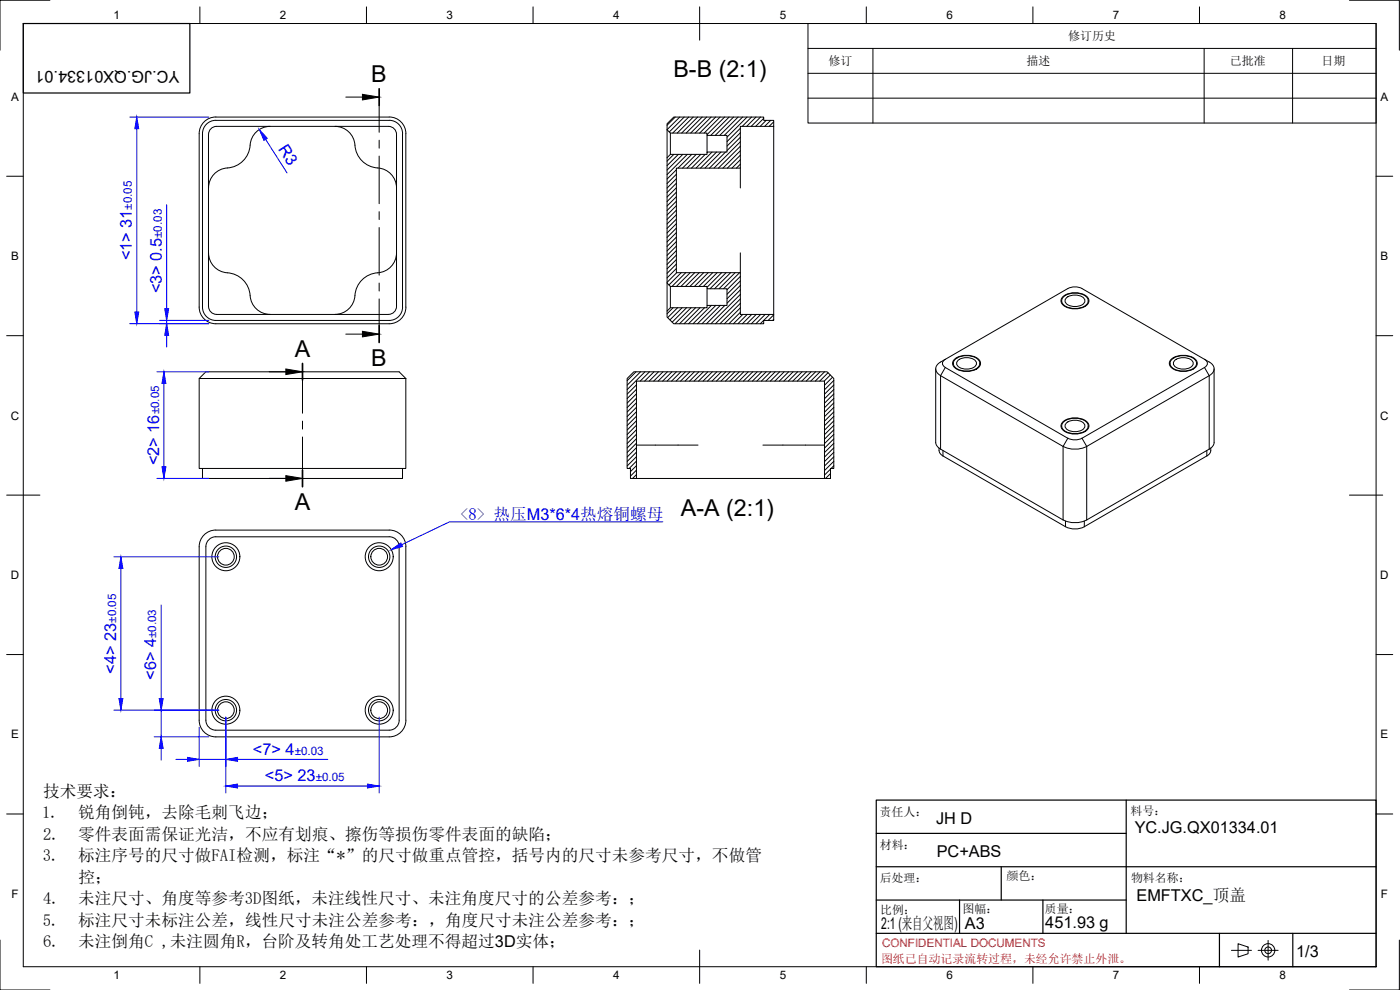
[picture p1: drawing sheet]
<svg xmlns="http://www.w3.org/2000/svg" width="420mm" height="297mm" viewBox="0 0 420 297" stroke-linecap="round" stroke-linejoin="round" font-family="sans-serif">
<!-- layer: Visible -->
<g fill="none" stroke="#000" stroke-width=".3">
<path d="M61.9 37.3a3.9 3.9 0 0 1 2.9-1.2h52a4 4 0 0 1 4 4v52a4 4 0 0 1-4 4h-52a4 4 0 0 1-4-4v-52a4 4 0 0 1 1.1-2.8zM81.1 37.9a6 6 0 0 0-6 5.7M100.5 37.9a6 6 0 0 1 6 5.7M200.2 38.9v8.4M201.2 39.9v6.4M202.2 35.1h27v1h3v1.8h-10v12.5h-19.2v31.4h19.2v12.5h10v1.8h-3v1h-27l-2-2v-1.8l1-1h11v-.7h6v-5h-6v-.7h-11l-1-1v-37.6l1-1h11v-.7h6v-5h-6v-.7h-11l-1-1v-1.8zM232.2 37.9v56.4M62.6 40.3v51.6a2.4 2.4 0 0 0 2.4 2.4h51.6a2.44 2.44 0 0 0 2.4-2.4v-51.6M75.1 43.6a7.5 7.5 0 0 1-7.8 6.9 6 6 0 0 0-4.7 5.9M106.5 43.6a7.5 7.5 0 0 0 7.8 6.9 6 6 0 0 1 4.7 5.9M119 40.3a2.4 2.4 0 0 0-2.4-2.4h-51.6a2.4 2.4 0 0 0-2.4 2.4M121.8 40.1v52"/>
<path d="M121.8 40.1a5 5 0 0 0-5-5h-52a5 5 0 0 0-5 5v52a5 5 0 0 0 5 5h52a5 5 0 0 0 5-5M212.2 40.6v5M222.2 50.4v6M62.6 75.9a6.2 6.2 0 0 0 6.6 6.1 7.3 7.3 0 0 1 5.9 6.7M119 75.9a6.2 6.2 0 0 1-6.6 6.1 7.6 7.6 0 0 0-6 7.6 6 6 0 0 1-5.9 4.7M222.2 75.9v5.9M75.1 88.7a6 6 0 0 0 6 5.6M200.2 84.9v8.4M201.2 85.9v6.4M212.2 86.6v5M318.6 90.3v.1M319 89a5.9 5.9 0 0 1 7.6 .5 2.04 2.04 0 0 1-1.7 2.8 5.9 5.9 0 0 1-6.3-1.3 1.58 1.58 0 0 1 .4-2z"/>
<path d="M319.2 89a5.5 5.5 0 0 1 7.2 .5 1.95 1.95 0 0 1-1.6 2.7 5.5 5.5 0 0 1-6-1.2 1.52 1.52 0 0 1 .4-2zM320 89.4a4.1 4.1 0 0 1 5.5 .4 1.8 1.8 0 0 1-1.9 2.1 3.2 3.2 0 0 1-4-1.6zM320.5 86.6l-36.8 21.2M320.5 86.6l1.1-.4 1.3-.1 1.8 .5 36.8 21.2M326.6 90.3v.1M59.8 113.6l2-2h58l2 2M59.8 113.6h62v27h-62zM188.2 113.6l2-2h58l2 2v27h-1v3h-1.8v-29.3h-56.4v29.3h-1.8v-3h-1zM280.8 110.7v22l.6 1.3 .9 .8 36.7 21.2M283.7 107.8a3.9 3.9 0 0 0-2.9 2.9 2.49 2.49 0 0 0 1.5 2l36.7 21.2M283.7 110.3l36.8 21.2M283.7 107.8a1.29 1.29 0 0 0-.9 1.2 1.29 1.29 0 0 0 .9 1.2"/>
<path d="M286.1 109v.2M286.5 107.8a5.9 5.9 0 0 1 7.6 .4 2.04 2.04 0 0 1-1.7 2.9 5.9 5.9 0 0 1-6.3-1.3 1.58 1.58 0 0 1 .4-2zM286.7 107.8a5.5 5.5 0 0 1 7.2 .5 1.95 1.95 0 0 1-1.6 2.7 5.5 5.5 0 0 1-6-1.2 1.52 1.52 0 0 1 .4-2zM287.5 108.2a4.1 4.1 0 0 1 5.5 .4 1.8 1.8 0 0 1-2 2.1 3.2 3.2 0 0 1-3.9-1.7zM294.1 109v.2M351.1 109v.2M351.6 107.8a5.9 5.9 0 0 1 7.5 .4 2.04 2.04 0 0 1-1.7 2.9 5.9 5.9 0 0 1-6.3-1.3 1.58 1.58 0 0 1 .5-2zM351.7 107.8a5.5 5.5 0 0 1 7.2 .5 1.95 1.95 0 0 1-1.6 2.7 5.5 5.5 0 0 1-6-1.2 1.52 1.52 0 0 1 .4-2zM352.5 108.2a4.1 4.1 0 0 1 5.5 .4 1.8 1.8 0 0 1-1.9 2.1 3.2 3.2 0 0 1-4-1.7zM359.1 109v.2M361.5 107.8a3.9 3.9 0 0 1 2.9 2.9 2.53 2.53 0 0 1-1.5 2l-36.7 21.2a7.8 7.8 0 0 1-7.1 0M361.5 110.3l-36.8 21.2"/>
<path d="M361.5 107.8a1.29 1.29 0 0 1 .9 1.2 1.29 1.29 0 0 1-.9 1.2M364.4 110.7v22M191 133.5h18.5M229 133.5h18.4M281.8 134.5l.2 1.4 1 .9 36.8 21.2a6.2 6.2 0 0 0 5.6 0l36.8-21.2M318.6 127.8v.2M319 126.5a5.9 5.9 0 0 1 7.6 .5 2.04 2.04 0 0 1-1.7 2.8 5.9 5.9 0 0 1-6.3-1.2 1.58 1.58 0 0 1 .4-2.1zM319.2 126.6a5.5 5.5 0 0 1 7.2 .4 1.95 1.95 0 0 1-1.6 2.7 5.5 5.5 0 0 1-6-1.1 1.52 1.52 0 0 1 .4-2zM320 126.9a4.1 4.1 0 0 1 5.5 .5 1.8 1.8 0 0 1-1.9 2 3.2 3.2 0 0 1-4-1.6zM320.5 131.5l1.1 .4 1.3 .1 1.8-.5M326.6 127.8v.2M363.4 134.5l-.2 1.4-1 .9"/>
<path d="M364.4 132.7l-.6 1.3-.9 .8-36.7 21.2a7.8 7.8 0 0 1-7.1 0M60.8 140.6v3h60v-3M191 143.6h56.4M64.8 161.1h52M64.8 161a2.99 2.99 0 0 0-3 3v52.1a2.99 2.99 0 0 0 3 3h52a2.99 2.99 0 0 0 3-3M116.8 161a2.99 2.99 0 0 1 3 3M119.8 164v52.1M121.8 164v52.1M121.8 164a5 5 0 0 0-5-4.9l-52-.1a5 5 0 0 0-5 5v52.1a5 5 0 0 0 5 5h52a5 5 0 0 0 5-5"/>
<circle cx="67.8" cy="167" r="4.2"/>
<circle cx="67.8" cy="167" r="2.51"/>
<circle cx="67.8" cy="167" r="3.2"/>
<circle cx="113.8" cy="167" r="4.2"/>
<circle cx="113.8" cy="167" r="2.51"/>
<circle cx="113.8" cy="167" r="3.2"/>
<circle cx="67.8" cy="213.1" r="4.2"/>
<circle cx="67.8" cy="213.1" r="2.51"/>
<circle cx="67.8" cy="213.1" r="3.2"/>
<circle cx="113.8" cy="213.1" r="4.2"/>
<circle cx="113.8" cy="213.1" r="2.51"/>
<circle cx="113.8" cy="213.1" r="3.2"/>
</g>
<!-- layer: Visible Narrow -->
<path d="M283.7 110.3l-1.4 2.4v22.1M361.5 110.3l1.4 2.4v22.1M283 135.2v1.6M320.5 131.5l-1.5 2.4v22.1M324.7 131.5l1.4 2.4v22.1M362.2 135.2v1.6M319.8 156.3v1.7M325.4 156.3v1.7" fill="none" stroke="#000" stroke-width=".3"/>
<!-- layer: BORDER -->
<g fill="none" stroke="#000" stroke-width=".3">
<path d="M7 7.1h406v283h-406zM15 .1h-15v15M60 2.1v5M110 2.1v5M160 2.1v5M210 2.1v10M260 2.1v5M310 2.1v5M360 2.1v5M405 .1h15v15M2 52.9h5M413 52.9h5"/>
<path d="M2 100.7h5M413 100.7h5M2 148.6h10M405 148.6h10M2 196.4h5M413 196.4h5M2 244.2h5M413 244.2h5M0 282.1v14.9h15M60 290.1v4.9M110 290.1v4.9M160 290.1v4.9"/>
<path d="M210 285.1v9.9M260 290.1v4.9M310 290.1v4.9M360 290.1v4.9M420 282.1v14.9h-15"/>
</g>
<!-- layer: Revision Tables -->
<path d="M242.5 7.1h170.5v29.8h-170.5zM242.5 14.5h170.5M262 14.5v22.4M361.4 14.5v22.4M387.9 14.5v22.4M242.5 22h170.5M242.5 29.4h170.5" fill="none" stroke="#000" stroke-width=".3"/>
<!-- layer: TITLEBLOCK -->
<path d="M7 7.1h50v20.8h-50zM263 240.1h150v50h-150zM263 250h75M338 240.1v39.9M263 260.1h150M263 270.1h75M288 270.1v9.9M300.5 260.1v10M313 270.1v9.9M263 280h150M366 280v10.1M388 280v10.1" fill="none" stroke="#000" stroke-width=".36"/>
<g fill="none" stroke="#000" stroke-width=".3">
<path d="M369.6 285.1h6M371.6 283.2l3 .9v2.1l-3 1zM377.6 285.1h6M380.6 282.2v5.9"/>
<circle cx="380.6" cy="285.1" r="2"/>
<circle cx="380.6" cy="285.1" r="1.01"/>
</g>
<!-- layer: Hatching -->
<g fill="none" stroke="#000" stroke-width=".3">
<path d="M202.6 35.1l-2.4 2.5M204 35.1l-3.8 3.8M205.3 35.1l-4.4 4.5M206.7 35.1l-4.8 4.8M208 35.1l-4.8 4.8M209.4 35.1l-4.8 4.8M210.7 35.1l-4.8 4.8M212.1 35.1l-4.8 4.8M213.4 35.1l-4.8 4.8M214.8 35.1l-4.8 4.8M216.1 35.1l-4.8 4.8M217.5 35.1l-5.3 5.3"/>
<path d="M218.8 35.1l-5.5 5.5M220.2 35.1l-5.5 5.5M221.5 35.1l-5.5 5.5M222.2 38.5l-4 4M222.2 39.8l-4 4M222.9 35.1l-5.5 5.5M224.2 35.1l-6 6M225.6 35.1l-2.8 2.8M226.9 35.1l-2.8 2.8M228.2 35.1l-2.8 2.8M229.2 35.5l-2.4 2.4M229.9 36.1l-1.8 1.8"/>
<path d="M231.3 36.1l-1.8 1.8M232.2 36.6l-1.4 1.3M232.2 37.9h.1M202.2 46.3l-2 2.1M203 50.9l-2.8 2.8M203 52.3l-2.8 2.8M203 53.6l-2.8 2.8M203 55l-2.8 2.8M203 56.3l-2.8 2.8M203 57.7l-2.8 2.8M203 59l-2.8 2.8M203.6 46.3l-3.4 3.4"/>
<path d="M204.9 46.3l-4.7 4.7M206.3 46.3l-6.1 6.1M207.6 46.3l-4.1 4.1M209 46.3l-4.2 4.1M210.3 46.3l-4.1 4.1M211.6 46.3l-4.1 4.1M212.3 45.6l-.1 .2M213.7 45.6l-4.8 4.8M215.1 45.6l-4.9 4.8M216.4 45.6l-4.8 4.8M217.7 45.6l-4.8 4.8M222.2 41.2l-4 4"/>
<path d="M222.2 42.5l-7.9 7.9M222.2 43.9l-6.6 6.5M222.2 45.2l-5.2 5.2M222.2 46.6l-3.9 3.8M222.2 47.9l-2.6 2.5M222.2 49.2l-1.2 1.2M203 60.4l-2.8 2.8M203 61.7l-2.8 2.8M203 63.1l-2.8 2.8M203 64.4l-2.8 2.8M203 65.8l-2.8 2.7M203 67.1l-2.8 2.8"/>
<path d="M203 68.4l-2.8 2.9M203 69.8l-2.8 2.8M203 71.1l-2.8 2.8M203 72.5l-2.8 2.8M203 73.8l-2.8 2.8M203 75.2l-2.8 2.8M203 76.5l-2.8 2.8M203 77.9l-2.8 2.8M203 79.2l-2.8 2.8M202 92.3l-1.8 1.9M203 80.6l-2.8 2.8M203.1 81.8l-2.9 2.9"/>
<path d="M203.4 92.3l-3 3M204.5 81.8l-3.7 3.7M204.7 92.3l-3.6 3.7M205.8 81.8l-4.1 4.1M206.1 92.3l-4.4 4.4M207.2 81.8l-4.2 4.1M207.4 92.3l-4.8 4.8M208.5 81.8l-4.1 4.1M208.8 92.3l-4.8 4.8M209.9 81.8l-4.2 4.1M210.1 92.3l-4.8 4.8M211.2 81.8l-4.1 4.1"/>
<path d="M211.5 92.3l-4.8 4.8M212.6 81.8l-4.2 4.1M213.5 91.6l-5.5 5.5M213.9 81.8l-4.1 4.1M214.8 91.6l-5.5 5.5M215.2 81.8l-4.1 4.1M216.2 91.6l-5.5 5.5M216.6 81.8l-4.4 4.4M217.6 91.6l-5.6 5.5M217.9 81.8l-4.8 4.8M219.3 81.8l-4.8 4.8M220.6 81.8l-4.8 4.8"/>
<path d="M222 81.8l-4.9 4.8M222.2 82.9l-4 4M222.2 84.3l-4 4M222.2 85.6l-4 4M222.2 87l-4 4M222.2 88.3l-8.8 8.8M222.2 89.7l-7.5 7.4M222.2 91l-6.1 6.1M222.2 93.7l-3.4 3.4M222.2 92.4l-4.8 4.7M222.9 94.3l-2.8 2.8M224.3 94.3l-2.8 2.8"/>
<path d="M225.6 94.3l-2.8 2.8M227 94.3l-2.8 2.8M228.3 94.3l-2.8 2.8M229.7 94.3l-2.8 2.8M231 94.3l-2.8 2.8M232.2 94.5l-1.7 1.6M232.2 95.8l-.3 .3M190.9 111.6l-2.7 2.6M191 115.5l-2.8 2.7M191 116.8l-2.8 2.8M191 118.1l-2.8 2.8M191 119.5l-2.8 2.8"/>
<path d="M192.2 111.6l-4 4M193.6 111.6l-5.4 5.3M194.9 111.6l-2.8 2.7M196.3 111.6l-2.8 2.7M197.6 111.6l-2.8 2.7M199 111.6l-2.8 2.7M200.3 111.6l-2.8 2.7M201.7 111.6l-2.8 2.7M203 111.6l-2.8 2.7M204.3 111.6l-2.8 2.7M205.7 111.6l-2.8 2.7M207.1 111.6l-2.9 2.7"/>
<path d="M208.4 111.6l-2.8 2.7M209.7 111.6l-2.8 2.7M211.1 111.6l-2.8 2.7M212.4 111.6l-2.8 2.7M213.8 111.6l-2.8 2.7M215.1 111.6l-2.8 2.7M216.5 111.6l-2.8 2.7M217.8 111.6l-2.8 2.7M219.2 111.6l-2.8 2.7M220.5 111.6l-2.8 2.7M221.9 111.6l-2.8 2.7M223.2 111.6l-2.8 2.7"/>
<path d="M224.6 111.6l-2.8 2.7M225.9 111.6l-2.8 2.7M227.2 111.6l-2.7 2.7M228.6 111.6l-2.8 2.7M230 111.6l-2.9 2.7M231.3 111.6l-2.8 2.7M232.6 111.6l-2.8 2.7M234 111.6l-2.8 2.7M235.3 111.6l-2.8 2.7M236.7 111.6l-2.8 2.7M238 111.6l-2.8 2.7M239.4 111.6l-2.8 2.7"/>
<path d="M240.7 111.6l-2.8 2.7M242.1 111.6l-2.8 2.7M243.4 111.6l-2.8 2.7M244.8 111.6l-2.8 2.7M246.1 111.6l-2.8 2.7M247.5 111.6l-2.8 2.7M248.5 111.8l-2.5 2.5M249.2 112.5l-1.8 1.8M249.9 113.2l-2.5 2.4M250.2 114.2l-2.8 2.8M250.2 115.5l-2.8 2.8M250.2 116.9l-2.8 2.8"/>
<path d="M250.2 118.2l-2.8 2.8M250.2 119.6l-2.8 2.8M191 120.8l-2.8 2.8M191 122.2l-2.8 2.8M191 123.5l-2.8 2.8M191 124.9l-2.8 2.8M191 126.2l-2.8 2.8M191 127.6l-2.8 2.8M191 128.9l-2.8 2.8M191 130.3l-2.8 2.8M191 131.6l-2.8 2.8M191 133l-2.8 2.7"/>
<path d="M191 134.3l-2.8 2.8M191 135.6l-2.8 2.8M191 137l-2.8 2.8M191 138.3l-2.2 2.3M191 139.7l-1.8 1.8M250.2 120.9l-2.8 2.8M250.2 122.2l-2.8 2.8M250.2 123.6l-2.8 2.8M250.2 124.9l-2.8 2.8M250.2 126.3l-2.8 2.8M250.2 127.6l-2.8 2.8M250.2 129l-2.8 2.8"/>
<path d="M250.2 130.3l-2.8 2.8M250.2 131.7l-2.8 2.8M250.2 133l-2.8 2.8M250.2 134.4l-2.8 2.8M250.2 135.7l-2.8 2.8M250.2 137.1l-2.8 2.8M250.2 138.4l-2.8 2.8M250.2 139.7l-.8 .9M191 141l-1.8 1.8M191 142.4l-1.1 1.1M249.2 140.8l-1.8 1.8M249.2 142.1l-1.4 1.4"/>
<path d="M249.2 143.5h-.1"/>
</g>
<!-- layer: Section Lines -->
<path d="M113.8 26.6v5M113.8 97.7v5.1M90.8 109.1v5M90.8 141v5" fill="none" stroke="#000" stroke-width=".51"/>
<g fill="none" stroke="#000" stroke-width=".3">
<path d="M103.8 29.1h5M113.8 31.6v8.1M113.8 42.1v2.4M113.8 46.8v14.3M113.8 63.5v2.4M113.8 68.3v14.3M113.8 84.9v2.4M113.8 89.7v8M80.8 111.6h5M90.8 114.1v9.9M103.8 100.3h5M90.8 126.4v2.3"/>
<path d="M90.8 131.1v9.9M80.8 143.5h5"/>
</g>
<path d="M108.8 28.3l5 .8-5 .9zM108.8 99.4l5 .9-5 .8zM85.8 110.7l5 .9-5 .8zM85.8 142.7l5 .8-5 .9z" fill="#000" stroke="#000" stroke-width=".3"/>
<!-- layer: FD_Dimensions -->
<g fill="none" stroke="#00f" stroke-width=".3">
<path d="M38.9 35.1h23.8M41 38.6v55M79.7 41.8l6.4 10.1M50 61.5v31.1M38.9 97.1h23.8M47.9 96.1h14.8M50 96.1v1M47.1 111.6h15.6M49.2 115v25M50 100.6v3.5M47.1 143.5h15.6M34.2 167.1h31.5"/>
<path d="M36.3 170.6v39M48.4 181.5v28.1M34.2 213.1h31.5M48.4 213.1v8M59.8 218.2v11.7M67.8 215.2v22.7M113.8 215.2v22.7M46.3 221.1h16.4M48.4 224.6v3.5M52.8 227.8h3.5M59.8 227.8h8M71.3 227.8h27.1"/>
<path d="M71.3 235.8h39"/>
</g>
<g fill="#00f" stroke="#00f" stroke-width=".3">
<path d="M48.6 140h1.2l-.6 3.5z"/>
<path d="M49.2 111.6l.6 3.4h-1.2z"/>
<path d="M50 97.1l.6 3.5h-1.2z"/>
<path d="M49.4 92.6h1.2l-.6 3.5z"/>
<path d="M56.3 227.3l3.5 .5-3.5 .6z"/>
<path d="M67.8 227.8l3.5-.5v1.1z"/>
<path d="M77.8 38.9l2.4 2.6-1 .6z"/>
<path d="M67.8 235.8l3.5-.5v1.1z"/>
<path d="M110.3 235.3l3.5 .5-3.5 .6z"/>
<path d="M36.3 167.1l.6 3.5h-1.2z"/>
<path d="M35.7 209.6h1.2l-.6 3.5z"/>
<path d="M48.4 221.1l.6 3.5h-1.2z"/>
<path d="M47.8 209.6h1.2l-.6 3.5z"/>
<path d="M41 35.1l.6 3.5h-1.1z"/>
<path d="M40.5 93.6h1.1l-.6 3.5z"/>
</g>
<!-- layer: Leaders -->
<path d="M117.4 164.9l2.9-2 .5 1.1z" fill="#00f" stroke="#00f" stroke-width=".3"/>
<path d="M198.9 156.6h-64l-14.3 6.8" fill="none" stroke="#00f" stroke-width=".3"/>
<g font-size="7">
<text x="202.1" y="23">B-B (2:1)</text>
<text x="111.4" y="24.6">B</text>
<text x="88.5" y="107">A</text>
<text x="111.4" y="109.7">B</text>
<text x="88.5" y="153">A</text>
<text x="204.3" y="154.8">A-A (2:1)</text>
</g>
<text font-size="5" fill="#00f" x="138.1" y="155.9">&lt;8&gt; 热压M3*6*4热熔铜螺母</text>
<g font-size="5">
<text x="13" y="239">技术要求：</text>
<text x="12.6" y="245.5">1.</text>
<text x="23.5" y="245.5">锐角倒钝，去除毛刺飞边；</text>
<text x="12.9" y="251.9">2.</text>
<text x="23.5" y="251.9">零件表面需保证光洁，不应有划痕、擦伤等损伤零件表面的缺陷；</text>
<text x="12.9" y="258.4">3.</text>
<text x="23.5" y="258.4">标注序号的尺寸做FAI检测，标注“*”的尺寸做重点管控，括号内的尺寸未参考尺寸，不做管</text>
<text x="23.5" y="264.8">控；</text>
<text x="13" y="271.3">4.</text>
<text x="23.4" y="271.3">未注尺寸、角度等参考3D图纸，未注线性尺寸、未注角度尺寸的公差参考：；</text>
<text x="12.9" y="277.7">5.</text>
<text x="23.5" y="277.7">标注尺寸未标注公差，线性尺寸未注公差参考：，角度尺寸未注公差参考：；</text>
<text x="13" y="284.2">6.</text>
<text x="23.4" y="284.2">未注倒角C ,未注圆角R，台阶及转角处工艺处理不得超过3D实体；</text>
</g>
<g font-size="4.9">
<text x="53.8" y="21.4" transform="rotate(-180 53.8 21.4)">YC.JG.QX01334.01</text>
<text x="280.9" y="247.1">JH D</text>
<text x="340.5" y="249.9">YC.JG.QX01334.01</text>
<text x="281.1" y="257.2">PC+ABS</text>
<text x="341.1" y="270.5">EMFTXC_顶盖</text>
<text x="264.5" y="278.7">2:1 (来自父视图)</text>
<text x="289.6" y="278.6">A3</text>
<text x="313.7" y="278.5">451.93 g</text>
<text x="389" y="287">1/3</text>
</g>
<g font-size="4.9" fill="#00f">
<text x="83.4" y="44.8" transform="rotate(57 83.4 44.8)">R3</text>
<text x="39.6" y="78.2" transform="rotate(-90 39.6 78.2)">&lt;1&gt; 31</text>
<text x="48.6" y="88" transform="rotate(-90 48.6 88)">&lt;3&gt; 0.5</text>
<text x="47.7" y="139.6" transform="rotate(-90 47.7 139.6)">&lt;2&gt; 16</text>
<text x="34.8" y="202.1" transform="rotate(-90 34.8 202.1)">&lt;4&gt; 23</text>
<text x="46.9" y="204" transform="rotate(-90 46.9 204)">&lt;6&gt; 4</text>
<text x="75.9" y="226.4">&lt;7&gt; 4</text>
<text x="79.5" y="234.4">&lt;5&gt; 23</text>
</g>
<g font-size="3.6">
<text x="320.6" y="12.1">修订历史</text>
<text x="248.7" y="19.5">修订</text>
<text x="308.1" y="19.6">描述</text>
<text x="369.1" y="19.6">已批准</text>
<text x="396.6" y="19.5">日期</text>
<text x="264" y="244.7">责任人：</text>
<text x="339.3" y="244.5">料号：</text>
<text x="264" y="254.8">材料：</text>
<text x="264" y="264.7">后处理：</text>
<text x="302.1" y="264">颜色：</text>
<text x="339.4" y="264.7">物料名称：</text>
<text x="264.1" y="274.3">比例：</text>
<text x="288.8" y="274.1">图幅：</text>
<text x="313.6" y="273.8">质量：</text>
</g>
<text font-size="3.6" fill="#ff0004" x="264.4" y="288.8">图纸已自动记录流转过程，未经允许禁止外泄。</text>
<g font-size="3.5">
<text x="34" y="5.8">1</text>
<text x="84" y="5.8">2</text>
<text x="134" y="5.8">3</text>
<text x="184" y="5.8">4</text>
<text x="234" y="5.8">5</text>
<text x="284" y="5.8">6</text>
<text x="334" y="5.8">7</text>
<text x="384" y="5.8">8</text>
<text x="3.3" y="30.2">A</text>
<text x="414.3" y="30.2">A</text>
<text x="3.3" y="78">B</text>
<text x="414.3" y="78">B</text>
<text x="3.2" y="125.9">C</text>
<text x="414.2" y="125.9">C</text>
<text x="3.2" y="173.7">D</text>
<text x="414.2" y="173.7">D</text>
<text x="3.3" y="221.6">E</text>
<text x="414.3" y="221.6">E</text>
<text x="3.4" y="269.4">F</text>
<text x="414.4" y="269.4">F</text>
<text x="34" y="293.8">1</text>
<text x="84" y="293.8">2</text>
<text x="134" y="293.8">3</text>
<text x="184" y="293.8">4</text>
<text x="234" y="293.8">5</text>
<text x="284" y="293.8">6</text>
<text x="334" y="293.8">7</text>
<text x="384" y="293.8">8</text>
</g>
<g font-size="3.5" fill="#00f">
<text x="39.6" y="62.9" transform="rotate(-90 39.6 62.9)">±0.05</text>
<text x="48.6" y="71.4" transform="rotate(-90 48.6 71.4)">±0.03</text>
<text x="47.7" y="124.4" transform="rotate(-90 47.7 124.4)">±0.05</text>
<text x="34.8" y="186.9" transform="rotate(-90 34.8 186.9)">±0.05</text>
<text x="46.9" y="191.5" transform="rotate(-90 46.9 191.5)">±0.03</text>
<text x="88.4" y="226.4">±0.03</text>
<text x="94.7" y="234.4">±0.05</text>
</g>
<text font-size="3.5" fill="#ff0004" x="264.7" y="284.2">CONFIDENTIAL DOCUMENTS</text>
</svg>
